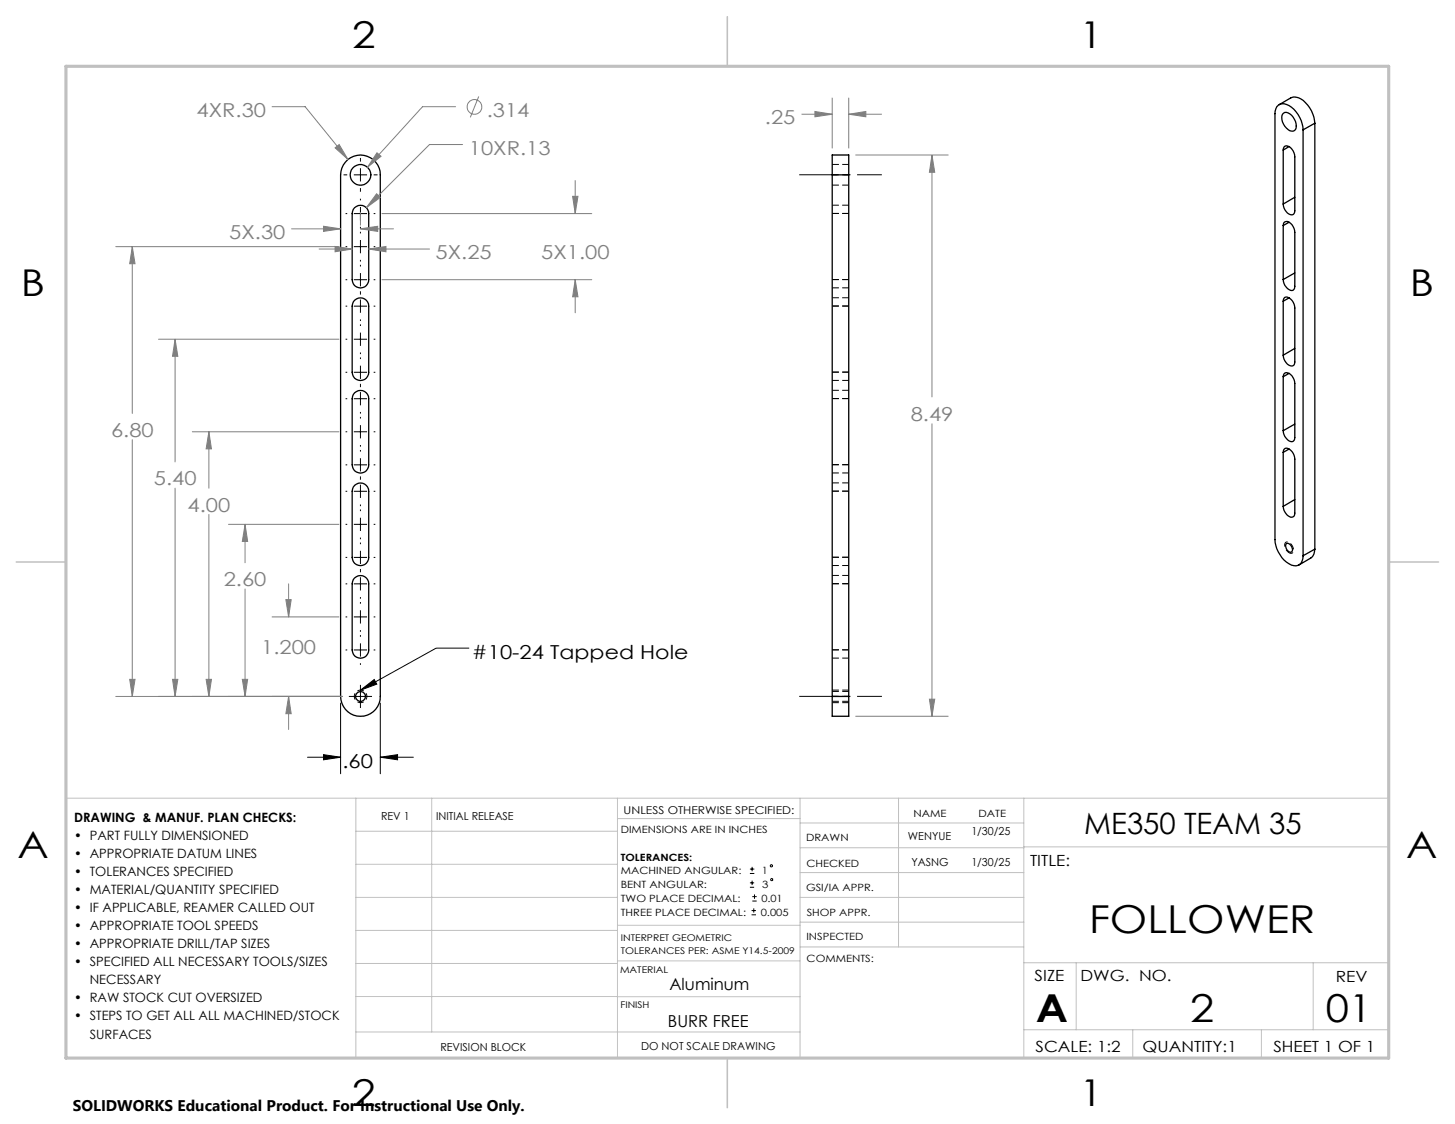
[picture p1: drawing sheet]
<svg xmlns="http://www.w3.org/2000/svg" width="279mm" height="216mm" viewBox="0 0 279 216" stroke-linecap="round" stroke-linejoin="round" font-family="sans-serif">
<g fill="none" stroke="#000" stroke-width=".25">
<path d="M66.8 30.7a3.8 3.8 0 0 1 4-.6 3.8 3.8 0 0 1 2.2 3.5v100.2a3.8 3.8 0 0 1-3.8 3.8 3.8 3.8 0 0 1-3.8-3.8v-100.2a4 4 0 0 1 1.4-2.9zM68.1 39.9a1.58 1.58 0 0 1 1.7-.4 1.58 1.58 0 0 1 1 1.5v12.7a1.59 1.59 0 0 1-1.6 1.6 1.59 1.59 0 0 1-1.6-1.6v-12.7l.2-.8zM159.8 33.6v-3.8h3.2v3.8M159.8 33.6v100.2M159.8 33.6h3.2M163 33.6v100.2M245.6 20.1l2.3-1.3a2.77 2.77 0 0 1 3.2 1.4l1 1.7 .4 1.8M246.3 21.9a1.1 1.1 0 0 1 1.7 .3 2.26 2.26 0 0 1 .6 2.9 1.99 1.99 0 0 1-2.3-1.7l-.2-.8zM246.4 28.8a.75 .75 0 0 1 .5-.8 .75 .75 0 0 1 .9 .4l.5 .6 .3 1.1v10.4a.67 .67 0 0 1-.3 .7 .67 .67 0 0 1-.8-.1l-.8-.8-.3-1.1M246.4 28.8v10.4M247.5 28.2l-1.1 .6M248.6 37.9l-2.2 1.3"/>
<path d="M250.2 24.9a5.5 5.5 0 0 0-3.6-5 1.59 1.59 0 0 0-1.8 1.9v81.8a5.7 5.7 0 0 0 3.7 5.1 1.55 1.55 0 0 0 1.7-1.9M250.2 24.9v81.9M252.5 23.7l-2.3 1.2M252.5 23.7v81.8M68.1 57.7a1.58 1.58 0 0 1 1.7-.4 1.58 1.58 0 0 1 1 1.5v12.7a1.59 1.59 0 0 1-1.6 1.6 1.59 1.59 0 0 1-1.6-1.6v-12.7l.2-.8zM246.4 57.9a.74 .74 0 0 1 .5-.9 .74 .74 0 0 1 .9 .4l.5 .6 .3 1.2v10.3a.67 .67 0 0 1-.3 .7 .67 .67 0 0 1-.8 0l-.8-.9-.3-1.1M246.4 43.3a.75 .75 0 0 1 .5-.8 .75 .75 0 0 1 .9 .4l.7 1 .1 .7v10.4a.66 .66 0 0 1-.3 .7 .66 .66 0 0 1-.8-.1l-.8-.8-.3-1.1M246.4 43.3v10.4M246.4 57.9v10.3M247.5 42.7l-1.1 .6M247.5 57.2l-1.1 .7M248.6 52.4l-2.2 1.3"/>
<path d="M68.1 75.5a1.58 1.58 0 0 1 1.7-.4 1.58 1.58 0 0 1 1 1.5v12.7a1.59 1.59 0 0 1-1.6 1.6 1.59 1.59 0 0 1-1.6-1.6v-12.7l.2-.8zM246.4 72.4a.75 .75 0 0 1 .5-.9 .75 .75 0 0 1 .9 .4l.7 1 .1 .8v10.3a.74 .74 0 0 1-.5 .9 .74 .74 0 0 1-.9-.4l-.5-.6-.3-1.2M246.4 72.4v10.3M247.5 71.7l-1.1 .7M248.6 66.9l-2.2 1.3M68.1 93.2a1.58 1.58 0 0 1 1.7-.3 1.58 1.58 0 0 1 1 1.5v12.7a1.59 1.59 0 0 1-1.6 1.6 1.59 1.59 0 0 1-1.6-1.6v-12.7l.2-.8zM246.4 86.9a.74 .74 0 0 1 .5-.8 .74 .74 0 0 1 .9 .4l.5 .6 .3 1.1v10.4a.67 .67 0 0 1-.3 .7 .67 .67 0 0 1-.8-.1l-.8-.8-.3-1.1M246.4 86.9v10.4M247.5 86.3l-1.1 .6M248.6 81.5l-2.2 1.2M248.6 96l-2.2 1.3M68.1 111a1.58 1.58 0 0 1 1.7-.3 1.58 1.58 0 0 1 1 1.4v12.7a1.59 1.59 0 0 1-1.6 1.6 1.59 1.59 0 0 1-1.6-1.6v-12.7l.2-.8z"/>
<path d="M247 104.4a1.07 1.07 0 0 1 1 1.6 1.07 1.07 0 0 1-1-1.6zM252.5 105.5a1.98 1.98 0 0 1-.8 1.7l-2.3 1.3M252.5 105.5l-2.3 1.3M159.8 133.8v3.8h3.2v-3.8M159.8 133.8h3.2"/>
<circle cx="69.2" cy="33.6" r="1.98"/>
<circle cx="69.2" cy="133.8" r=".94"/>
</g>
<g fill="none" stroke="#000" stroke-width=".19" stroke-dasharray="1.3 .6" stroke-linecap="butt">
<path d="M159.8 33.6h3.2M159.8 35.6h3.2M163 31.6h-3.2M163 39.4h-3.2M159.8 58.8h3.2M159.8 41h3.2M159.8 53.7h3.2M159.8 55.3h3.2M163 57.2h-3.2M159.8 76.6h3.2M159.8 71.5h3.2M159.8 73.1h3.2"/>
<path d="M163 75h-3.2M159.8 94.3h3.2M159.8 89.3h3.2M159.8 90.8h3.2M163 92.8h-3.2M159.8 112.1h3.2M159.8 107h3.2M159.8 108.6h3.2M163 110.5h-3.2M159.8 133.8h3.2M159.8 124.8h3.2M159.8 126.4h3.2"/>
<path d="M159.8 134.7h3.2M159.8 132.6h3.2M159.8 135h3.2M163 132.8h-3.2"/>
</g>
<g fill="none" stroke="#808080" stroke-width=".19">
<path d="M91.9 18.5l-1.6 4M159.8 18.8v9.7M163 18.8v9.7M52.2 20.5h6.4l8.2 10.1M64.3 28.4l.8-.6 1.7 2.8zM72.3 37.2l.7 .7-2.7 2zM72.4 29.4l.8 .6-2.6 2.1zM87.5 20.5h-6.4l-10.5 11.6M88.8 27.8h-6.3l-12.2 12.1M110 37.7h1l-.5 3.3zM110.5 34.7v6.3M153.9 21.9h5.9"/>
<path d="M156.5 21.4l3.3 .5-3.3 .5zM163 21.9l3.3-.5v1zM163 21.9h6.3M164.3 29.8h17.8M179 29.8l.5 3.3h-1zM179 29.8v46.5M22.2 47.4h42.9M25.4 47.4l.5 3.3h-1zM25.4 47.4v32M56 44h9.4M61.3 47.8h6.3M62.1 43.5l3.3 .5-3.3 .4z"/>
<path d="M64.3 47.3l3.3 .5-3.3 .6zM69.2 44l3.3-.5v.9zM69.2 40.8v2.5M69.2 44h6.4M70.8 47.8l3.3-.5v1.1zM70.8 47.8h11.7M73.3 41h40.3M73.3 53.7h40.3M110.5 53.7l.5 3.3h-1zM110.5 53.7v6.4M30.4 65.2h34.7M33.6 65.2l.5 3.2h-1z"/>
<path d="M33.6 65.2v23.5M25.4 84.5v49.3M33.6 93.8v40M36.9 82.9h28.2M40.1 82.9l.5 3.3h-1zM40.1 82.9v10.9M40.1 98.8v35M179 81.4v56.2M43.9 100.7h21.2M47.1 100.7l.5 3.3h-1.1zM47.1 100.7v7.4M47.1 113.1v20.7"/>
<path d="M52.2 118.5h12.9M54.9 115.2h1l-.5 3.3zM55.4 112.1v6.4M22.2 133.8h43.5M24.9 130.5h1l-.5 3.3zM33.1 130.5h1l-.5 3.3zM39.6 130.5h1l-.5 3.3zM46.5 130.5h1.1l-.5 3.3zM55.4 133.8l.5 3.3h-1zM55.4 133.8v6.3M164.3 137.6h17.8M178.5 134.3h1l-.5 3.3z"/>
<circle cx="91.1" cy="20.5" r="1.41"/>
</g>
<g fill="none" stroke="#000" stroke-width=".19">
<path d="M66 33.6h.7M67.9 33.6h2.6M69.2 30.3v.7M69.2 32.3v2.6M69.2 36.1v.7M69.2 38.2v.3M69.2 39.8v2.5M71.8 33.6h.7M66.4 41h.3M66.4 53.7h.3M66.4 58.8h.3M66.4 47.4h.3"/>
<path d="M67.9 41h2.6M67.9 53.7h2.6M67.9 58.8h2.6M67.9 47.4h2.6M69.2 43.6v.3M69.2 44.5v.3M69.2 46.1v2.5M69.2 49.9v.3M69.2 50.9v.3M69.2 52.5v2.5M69.2 56v.6M69.2 57.5v2.6"/>
<path d="M71.8 41h.3M71.8 53.7h.3M71.8 58.8h.3M71.8 47.4h.3M66.4 71.5h.3M66.4 76.6h.3M66.4 65.2h.3M67.9 71.5h2.6M67.9 76.6h2.6M67.9 65.2h2.6M69.2 61.3v.4M69.2 62.3v.3"/>
<path d="M69.2 63.9v2.5M69.2 67.7v.3M69.2 68.7v.3M69.2 70.2v2.6M69.2 73.7v.7M69.2 75.3v2.6M69.2 79.1v.3M71.8 71.5h.3M71.8 76.6h.3M71.8 65.2h.3M66.4 89.3h.3M66.4 94.4h.3"/>
<path d="M66.4 82.9h.3M67.9 89.3h2.6M67.9 94.4h2.6M67.9 82.9h2.6M69.2 80.1v.3M69.2 81.7v2.5M69.2 85.5v.3M69.2 86.4v.3M69.2 88v2.6M69.2 91.5v.6M69.2 93.1v2.5M69.2 96.9v.3"/>
<path d="M69.2 97.9v.3M69.2 99.4v2.6M71.8 89.3h.3M71.8 94.4h.3M71.8 82.9h.3M66.4 107.1h.3M66.4 118.5h.3M66.4 100.7h.3M66.4 112.1h.3M67.9 107.1h2.6M67.9 118.5h2.6M67.9 100.7h2.6"/>
<path d="M67.9 112.1h2.6M69.2 103.3v.3M69.2 104.2v.3M69.2 105.8v2.5M69.2 109.3v.6M69.2 110.9v2.5M69.2 114.7v.3M69.2 115.6v.4M69.2 117.2v2.6M71.8 107.1h.3M71.8 118.5h.3M71.8 100.7h.3"/>
<path d="M71.8 112.1h.3M65.4 135v13.6M66.4 124.8h.3M67 133.8h4.4M67.9 124.8h2.6M69.2 132.6l2.7-2.1 .5 .9zM69.2 121v.4M69.2 122v.3M69.2 123.6v2.5M69.2 127.4v.3M69.2 131.6v4.4M71.8 124.8h.3"/>
<path d="M73 135v13.6M90.1 124.5h-6.4l-14.5 8.1M59.1 145.5h6.3M62.1 145l3.3 .5-3.3 .4zM73 145.5l3.3-.5v.9zM73 145.5h6.4M144 167.8h.9M144 166.9h.9M144 170.4h.8M144 169.6h.8M144.3 175.7h.9M144.3 174.9h.9"/>
<path d="M144.4 166.5v.9M144.4 169.2v.8M144.5 173.1h.8M144.5 172.2h.8M144.7 174.5v.8M144.9 171.8v.8"/>
<circle cx="148.1" cy="166.3" r=".21"/>
<circle cx="148.2" cy="169" r=".21"/>
</g>
<path d="M69.2 135a1.21 1.21 0 0 1-1-1.8 1.21 1.21 0 0 1 2-.1 1.21 1.21 0 0 1-.8 1.9h-.2" fill="none" stroke="#000" stroke-width=".19" stroke-dasharray="1.3 .6" stroke-dashoffset=".7" stroke-linecap="butt"/>
<path d="M247.5 106.2a1.44 1.44 0 0 1-.6-2.1 1.39 1.39 0 0 1 1.3 2.1h-.7" fill="none" stroke="#000" stroke-width=".19" stroke-dasharray="1.3 .6" stroke-dashoffset=".5" stroke-linecap="butt"/>
<path d="M153.5 33.6h15.8M153.5 133.8h15.8" fill="none" stroke="#000" stroke-width=".19" stroke-dasharray="15.2 1.3 1.3 1.3" stroke-dashoffset="7.9" stroke-linecap="butt"/>
<g fill="none" stroke="#c0c0c0" stroke-width=".19">
<path d="M12.7 153.3h254v49.9h-240M68.3 153.3v49.9M68.3 159.7h50.3M82.9 153.3v44.9M118.6 153.3v49.9M118.6 157.2h35M153.6 153.3v49.9M153.6 158.1h43M172.5 153.3v28.6M196.6 153.3v49.9M68.3 166h50.3M68.3 178.7h50.3"/>
<path d="M68.3 172.4h50.3M118.6 177.7h35M153.6 162.8h43M153.6 177.1h43M153.6 172.4h43M153.6 167.6h43M196.6 162.7h70.1M68.3 198.2h85.3M68.3 191.4h50.3M68.3 185.1h50.3M118.6 191.5h35M118.6 184.6h35"/>
<path d="M153.6 181.9h43M196.6 184.9h70.1M196.6 197.8h70.1M206.7 184.9v12.9M217.5 197.8v5.4M242.2 197.8v5.4M252.2 184.9v12.9"/>
</g>
<path d="M139.7 3.2v9.5M3.1 107.9h9.6M266.7 107.9h9.5M139.7 203.2v9.6" fill="none" stroke="#c0c0c0" stroke-width=".3"/>
<path d="M12.7 12.7h254v190.5h-254z" fill="none" stroke="#c0c0c0" stroke-width=".6"/>
<path d="M62.1 145l3.3 .5-3.3 .4zM73 145.5l3.3-.5v.9z" fill="#000"/>
<path d="M54.9 115.2h1l-.5 3.3zM55.4 133.8l.5 3.3h-1zM47.1 100.7l.5 3.3h-1.1zM46.5 130.5h1.1l-.5 3.3zM40.1 82.9l.5 3.3h-1zM39.6 130.5h1l-.5 3.3zM33.6 65.2l.5 3.2h-1zM33.1 130.5h1l-.5 3.3zM25.4 47.4l.5 3.3h-1zM24.9 130.5h1l-.5 3.3zM72.3 37.2l-2 2.7 2.7-2zM110 37.7h1l-.5 3.3zM110.5 53.7l.5 3.3h-1zM72.4 29.4l-1.8 2.7 2.6-2.1zM64.3 28.4l2.5 2.2-1.7-2.8zM69.2 44l3.3-.5v.9zM62.1 43.5l3.3 .5-3.3 .4zM64.3 47.3l3.3 .5-3.3 .6zM70.8 47.8l3.3-.5v1.1z" fill="#808080"/>
<path d="M69.2 132.6l2.7-2.1 .5 .9z" fill="#000"/>
<path d="M156.5 21.4l3.3 .5-3.3 .5zM163 21.9l3.3-.5v1zM179 29.8l.5 3.3h-1zM178.5 134.3h1l-.5 3.3z" fill="#808080"/>
<g font-size="7.4">
<text x="209.1" y="179.2">FOLLOWER</text>
<text x="198.9" y="196.3">A</text>
<text x="228.5" y="196.3">2</text>
<text x="254.6" y="196.3">01</text>
</g>
<g font-size="7.1">
<text x="67.6" y="9.3">2</text>
<text x="207.3" y="9.3">1</text>
<text x="4" y="56.9">B</text>
<text x="270.7" y="56.9">B</text>
<text x="3.3" y="164.9">A</text>
<text x="270" y="164.9">A</text>
<text x="67.6" y="212.5">2</text>
<text x="207.3" y="212.5">1</text>
</g>
<text font-size="5.6" x="208.2" y="160.3">ME350 TEAM 35</text>
<g font-size="3.7" fill="#808080">
<text x="37.7" y="22.5">4XR.30</text>
<text x="93.5" y="22.5">.314</text>
<text x="146.9" y="23.9">.25</text>
<text x="90" y="29.7">10XR.13</text>
<text x="44" y="45.9">5X.30</text>
<text x="83.7" y="49.8">5X.25</text>
<text x="103.9" y="49.8">5X1.00</text>
<text x="21.3" y="83.9">6.80</text>
<text x="174.9" y="80.8">8.49</text>
<text x="29.5" y="93.2">5.40</text>
<text x="36" y="98.3">4.00</text>
<text x="43" y="112.6">2.60</text>
<text x="50.2" y="125.6">1.200</text>
</g>
<g font-size="3.7">
<text x="90.6" y="126.5">#10-24 Tapped Hole</text>
<text x="65.8" y="147.4">.60</text>
</g>
<g font-size="3.2">
<text x="128.5" y="190.1">Aluminum</text>
<text x="128.3" y="197.3">BURR FREE</text>
</g>
<g font-size="3">
<text x="197.8" y="166.4">TITLE:</text>
<text x="198.7" y="188.4">SIZE</text>
<text x="207.5" y="188.4">DWG. NO.</text>
<text x="256.5" y="188.5">REV</text>
<text x="198.8" y="202">SCALE: 1:2</text>
<text x="219.4" y="202">QUANTITY:1</text>
<text x="244.5" y="202">SHEET 1 OF 1</text>
<text x="14" y="213.5">SOLIDWORKS Educational Product. For Instructional Use Only.</text>
</g>
<g font-size="2.5">
<text x="14.2" y="157.8">DRAWING &amp; MANUF. PLAN CHECKS:</text>
<text x="14.2" y="161.3">• PART FULLY DIMENSIONED</text>
<text x="14.2" y="164.8">• APPROPRIATE DATUM LINES</text>
<text x="14.2" y="168.3">• TOLERANCES SPECIFIED</text>
<text x="14.2" y="171.7">• MATERIAL/QUANTITY SPECIFIED</text>
<text x="14.2" y="175.2">• IF APPLICABLE, REAMER CALLED OUT</text>
<text x="14.2" y="178.7">• APPROPRIATE TOOL SPEEDS</text>
<text x="14.2" y="182.1">• APPROPRIATE DRILL/TAP SIZES</text>
<text x="14.2" y="185.6">• SPECIFIED ALL NECESSARY TOOLS/SIZES</text>
<text x="17.2" y="189.1">NECESSARY</text>
<text x="14.2" y="192.5">• RAW STOCK CUT OVERSIZED</text>
<text x="14.2" y="196">• STEPS TO GET ALL ALL MACHINED/STOCK</text>
<text x="17.2" y="199.5">SURFACES</text>
</g>
<g font-size="2.1">
<text x="73.2" y="157.5">REV 1</text>
<text x="83.7" y="157.5">INITIAL RELEASE</text>
<text x="119.8" y="156.4">UNLESS OTHERWISE SPECIFIED:</text>
<text x="174.4" y="161.4">WENYUE</text>
<text x="186.5" y="160.4">1/30/25</text>
<text x="175" y="166.3">YASNG</text>
<text x="186.5" y="166.3">1/30/25</text>
<text x="84.6" y="201.9">REVISION BLOCK</text>
<text x="123.1" y="201.8">DO NOT SCALE DRAWING</text>
</g>
<g font-size="1.9">
<text x="119.2" y="160">DIMENSIONS ARE IN INCHES</text>
<text x="154.8" y="161.6">DRAWN</text>
<text x="175.4" y="156.8">NAME</text>
<text x="187.9" y="156.9">DATE</text>
<text x="119.2" y="165.3">TOLERANCES:</text>
<text x="119.2" y="168">MACHINED ANGULAR:</text>
<text x="146.3" y="168">1</text>
<text x="154.9" y="166.5">CHECKED</text>
<text x="119.2" y="173.3">TWO PLACE DECIMAL:</text>
<text x="119.2" y="170.6">BENT ANGULAR:</text>
<text x="146.2" y="173.3">0.01</text>
<text x="146.4" y="170.6">3</text>
<text x="154.8" y="171.2">GSI/IA APPR.</text>
<text x="119.2" y="175.9">THREE PLACE DECIMAL:</text>
<text x="146.1" y="175.9">0.005</text>
<text x="154.9" y="175.9">SHOP APPR.</text>
<text x="154.9" y="180.6">INSPECTED</text>
<text x="154.9" y="184.8">COMMENTS:</text>
</g>
<g font-size="1.8">
<text x="119.2" y="180.8">INTERPRET GEOMETRIC</text>
<text x="119.2" y="183.3">TOLERANCES PER: ASME Y14.5-2009</text>
<text x="119.1" y="186.9">MATERIAL</text>
<text x="119.1" y="193.7">FINISH</text>
</g>
</svg>
